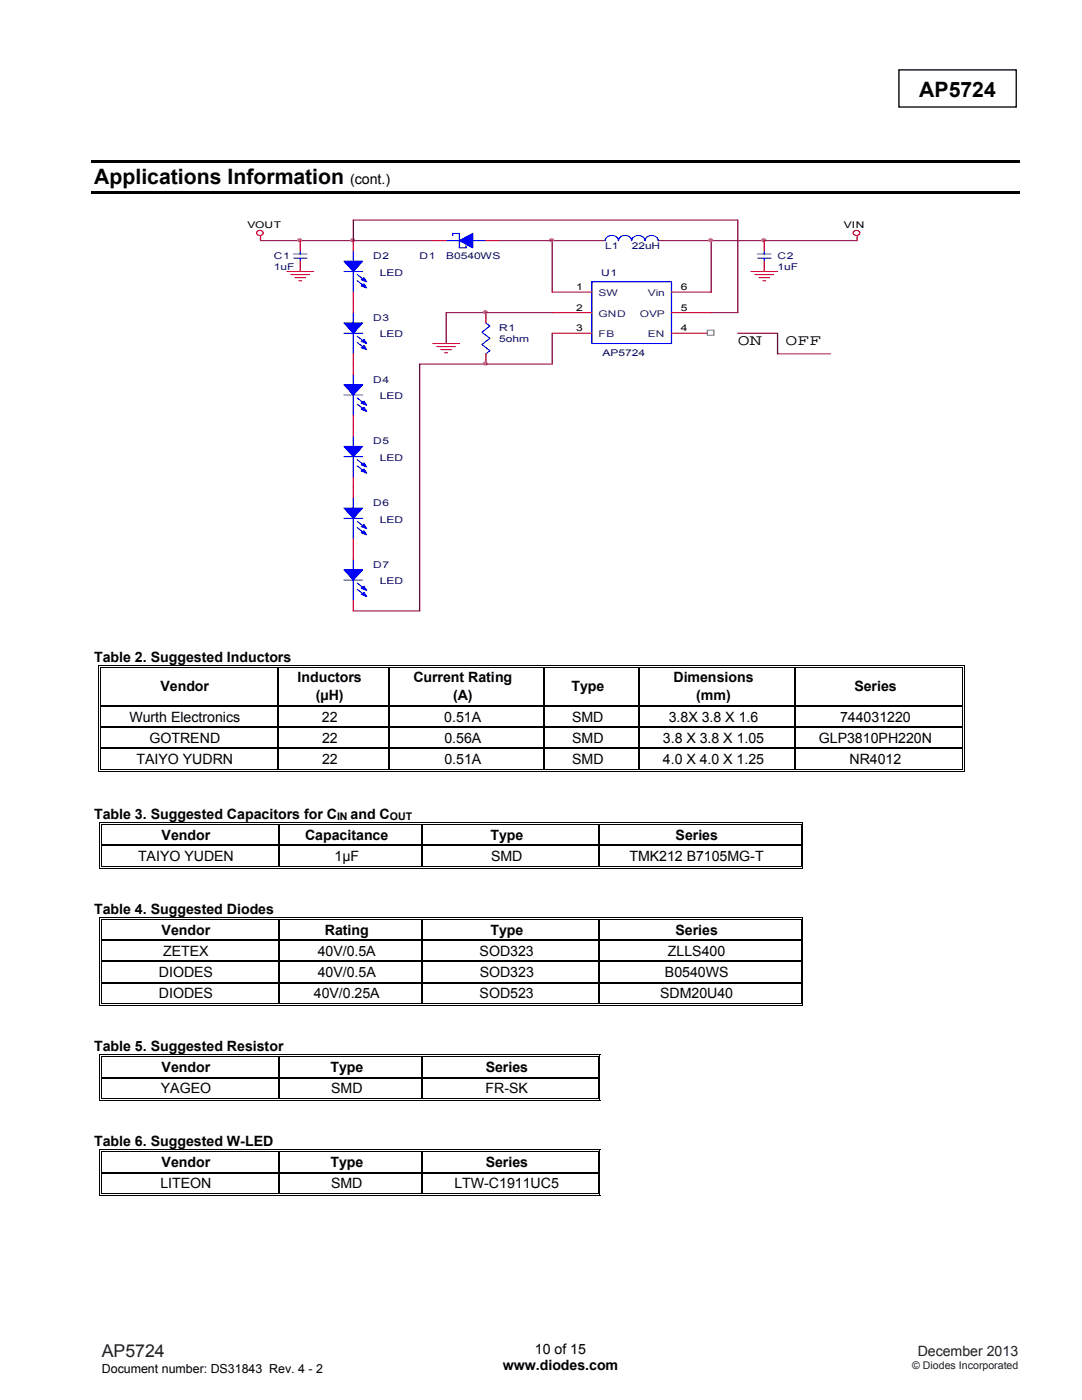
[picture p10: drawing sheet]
<svg xmlns="http://www.w3.org/2000/svg" width="216mm" height="279mm" viewBox="0 0 216 279" stroke-linecap="round" stroke-linejoin="round" font-family="sans-serif">
<path d="M179.4 13.9h23.4v7.5h-23.4z" fill="none" stroke="#000" stroke-width=".26"/>
<path d="M18.3 32h185.2v.5h-185.2zM18.3 38.1h185.2v.5h-185.2z" fill="#000"/>
<g fill="none" stroke="#f00" stroke-width=".23">
<path d="M51.4 46.1a.57 .57 0 0 1 .9 0 .57 .57 0 0 1-.2 .9 .56 .56 0 0 1-.7-.1 .56 .56 0 0 1 0-.8zM52 47.2v.8M57.3 54.2h5.3M58.1 54.8h3.7M58.9 55.4h2.1M59.6 56h.6M70.5 48v2.1M70.5 58.3v2M110.2 58.3h7.9M134 58.3h7.9M149.9 54.2h5.3M150.7 54.8h3.7"/>
<path d="M151.4 55.4h2.2M152.3 56h.5M170.4 46.1a.57 .57 0 0 1 .9 0 .57 .57 0 0 1-.1 .9 .56 .56 0 0 1-.8-.1 .56 .56 0 0 1 0-.8zM171 47.2v.8M70.5 72.7v2M86.4 68.6h5.3M87.2 69.2h3.7M88 69.8h2.1M88.8 70.4h.5M97 62.4v2.1M97 70.6v2.1M110.2 62.4h7.9"/>
<path d="M110.2 66.5h7.9M134 62.4h7.9M134 66.5h7.9M70.5 82.9v2.1M70.5 97.3v2M70.5 107.5v4.2M70.5 119.9v2"/>
</g>
<path d="M120.8 48h-10.6v10.3M131.3 48h21.2M141.9 48v10.3M147.2 43.9h-76.7v4.1h-18.5M89 62.4h8M97 72.7h-13.3v49.2h-13.2M141.9 62.4h5.3M147.2 66.5h8M155.2 70.6h10.5" fill="none" stroke="#800040" stroke-width=".23"/>
<g fill="#f0f" stroke="#f0f" stroke-width=".23">
<circle cx="70.4" cy="47.9" r=".35"/>
<circle cx="59.8" cy="47.9" r=".35"/>
<circle cx="110.1" cy="47.9" r=".36"/>
<circle cx="141.8" cy="47.9" r=".36"/>
<circle cx="152.4" cy="47.9" r=".36"/>
<circle cx="96.9" cy="72.6" r=".36"/>
<circle cx="96.9" cy="62.3" r=".36"/>
</g>
<g fill="none" stroke="#00f" stroke-width=".23">
<path d="M68.6 54.2h3.7M70.5 50.1v2M70.5 54.2v4.1M71.3 54.8l1.6 1.2M71.3 56l1.6 1.3M118.1 56.2h15.9v12.4h-15.9zM68.6 78.8h3.7M70.5 74.7v2.1M70.5 78.8v4.1M71.3 79.4l1.6 1.3M97 64.5l.7 .6-1.5 1.2 1.5 1.2-1.5 1.2 1.5 1.3-.7 .6M70.5 99.3v2.1"/>
<path d="M71.3 80.7l1.6 1.2M68.6 103.4h3.7M68.6 115.8h3.7M70.5 103.4v4.1M70.5 111.7v2M70.5 115.8v4.1M71.3 104.1l1.6 1.2M71.3 105.3l1.6 1.2M71.3 116.4l1.6 1.2M71.3 117.6l1.6 1.3"/>
</g>
<g fill="#00f" stroke="#00f" stroke-width=".23">
<path d="M68.6 52.1h3.7l-1.8 2.1z" fill-rule="evenodd"/>
<path d="M72.1 57.1l.5-.5 .6 .9z" fill-rule="evenodd"/>
<path d="M72.1 55.8l.5-.4 .6 .8z" fill-rule="evenodd"/>
<path d="M68.6 101.4h3.7l-1.8 2z" fill-rule="evenodd"/>
<path d="M72.1 106.3l.5-.4 .6 .8z" fill-rule="evenodd"/>
<path d="M72.1 105.1l.5-.4 .6 .8z" fill-rule="evenodd"/>
<path d="M68.6 113.7h3.7l-1.8 2.1z" fill-rule="evenodd"/>
<path d="M72.1 118.6l.5-.4 .6 .8z" fill-rule="evenodd"/>
<path d="M72.1 117.4l.5-.4 .6 .8z" fill-rule="evenodd"/>
<path d="M68.6 76.8h3.7l-1.8 2z" fill-rule="evenodd"/>
<path d="M72.1 81.7l.5-.4 .6 .8z" fill-rule="evenodd"/>
<path d="M72.1 80.5l.5-.4 .6 .8z" fill-rule="evenodd"/>
</g>
<path d="M141.1 65.9h1.4v1h-1.4z" fill-rule="evenodd" fill="#fff" stroke="#808080" stroke-width=".23"/>
<path d="M70.5 48h15.9M99.6 48h10.6M147.2 43.9v18.5M152.5 48h18.5M89 62.4v6.2M97 62.4h13.2M110.2 66.5v6.2h-13.2M155.2 66.5v4.1" fill="none" stroke="#800040" stroke-width=".23"/>
<g fill="none" stroke="#00f" stroke-width=".23">
<path d="M58.6 51.5h2.6M58.6 50.7h2.6M59.9 50.1v.6M59.9 51.5v.6M89 48h2.7M90.3 47v-.4h1.4v2.9h1.3v-.5M94.3 48h2.7M120.8 48a1.36 1.36 0 0 1 1.3-1 1.36 1.36 0 0 1 1.3 1 1.36 1.36 0 0 1 1.3-1 1.36 1.36 0 0 1 1.3 1 1.36 1.36 0 0 1 1.4-1 1.36 1.36 0 0 1 1.3 1 1.36 1.36 0 0 1 1.3-1 1.36 1.36 0 0 1 1.3 1M151.2 51.5h2.6M151.2 50.7h2.6M152.5 50.1v.6M152.5 51.5v.6"/>
<path d="M68.6 66.5h3.7M70.5 62.4v2.1M70.5 66.5v4.1M71.3 67.1l1.6 1.2M71.3 68.3l1.6 1.3M68.6 91.1h3.7M70.5 87v2.1M70.5 91.1v4.1M71.3 91.8l1.6 1.2M71.3 93l1.6 1.2"/>
</g>
<path d="M59.9 48v2.1M59.9 52.1v2.1M86.4 48h2.6M97 48h2.6M152.5 48v2.1M152.5 52.1v2.1M70.5 60.3v2.1M70.5 70.6v2.1M70.5 85v2M70.5 95.2v2.1" fill="none" stroke="#f00" stroke-width=".23"/>
<g fill="#00f" stroke="#00f" stroke-width=".23">
<path d="M91.7 48l2.6-1.4v2.9z" fill-rule="evenodd"/>
<path d="M68.6 89.1h3.7l-1.8 2z" fill-rule="evenodd"/>
<path d="M72.1 94l.5-.4 .6 .8z" fill-rule="evenodd"/>
<path d="M72.1 92.8l.5-.4 .6 .8z" fill-rule="evenodd"/>
<path d="M68.6 64.5h3.7l-1.8 2z" fill-rule="evenodd"/>
<path d="M72.1 69.4l.5-.4 .6 .8z" fill-rule="evenodd"/>
<path d="M72.1 68.1l.5-.4 .6 .9z" fill-rule="evenodd"/>
</g>
<g fill="#000">
<path d="M19.6 132.7h.1v.5h-.1zM19.6 132.7h.5v.2h-.5zM19.9 133.1h.2v.1h-.2zM55.3 133.2h.3zM55.3 132.7h.5v.2h-.5zM55.3 133.1h.5v.1h-.5zM77.6 133.2h.2zM77.6 132.7h.5v.2h-.5zM77.6 133.1h.5v.1h-.5zM108.4 133.2h.3zM108.4 132.7h.5v.2h-.5zM108.4 133.1h.5v.1h-.5z"/>
<path d="M127.5 133.2h.2zM127.5 132.7h.5v.2h-.5zM127.5 133.1h.5v.1h-.5zM158.6 133.2h.2zM158.6 132.7h.5v.2h-.5zM158.6 133.1h.5v.1h-.5zM192 132.7h.5v.2h-.5zM192 133.1h.2v.1h-.2zM192.3 132.7h.2v.5h-.2zM19.6 140.8h.1v.3h-.1zM19.6 145h.1v.3h-.1zM19.6 149.2h.1v.3h-.1z"/>
<path d="M19.6 153.8h.5v.2h-.5zM19.9 140.8h.2v.3h-.2zM19.9 145h.2v.3h-.2zM19.9 149.2h.2v.3h-.2zM19.9 153.5h.2v.1h-.2zM55.3 140.8h.3v.3h-.3zM55.3 145h.3v.3h-.3zM55.3 149.2h.3v.3h-.3zM55.3 153.5h.5v.1h-.5zM77.6 140.8h.2v.3h-.2zM77.6 145h.2v.3h-.2zM77.6 149.2h.2v.3h-.2z"/>
<path d="M77.6 153.5h.5v.1h-.5zM108.4 140.8h.3v.3h-.3zM108.4 145h.3v.3h-.3zM108.4 149.2h.3v.3h-.3zM108.4 153.5h.5v.1h-.5zM127.5 140.8h.2v.3h-.2zM127.5 145h.2v.3h-.2zM127.5 149.2h.2v.3h-.2zM127.5 153.5h.5v.1h-.5zM158.6 140.8h.2v.3h-.2zM158.6 145h.2v.3h-.2zM158.6 149.2h.2v.3h-.2z"/>
<path d="M158.6 153.5h.5v.1h-.5zM192 140.8h.2v.3h-.2zM192 145h.2v.3h-.2zM192 149.2h.2v.3h-.2zM192 153.8h.5v.2h-.5zM192 153.5h.2v.1h-.2zM192.3 140.8h.2v.3h-.2zM192.3 145h.2v.3h-.2zM192.3 149.2h.2v.3h-.2zM192.3 153.5h.2v.5h-.2zM19.8 164.1h.2v.5h-.2zM19.8 164.1h.5v.2h-.5z"/>
<path d="M19.8 168.6h.2v.2h-.2zM19.8 173.2h.5v.1h-.5zM20.1 164.4h.2v.2h-.2zM20.1 168.6h.2v.2h-.2zM20.1 172.8h.2v.2h-.2zM55.6 164.6h.2zM55.6 164.1h.5v.2h-.5zM55.6 164.4h.5v.2h-.5zM55.6 168.6h.2v.2h-.2zM55.6 172.8h.5v.2h-.5zM84.1 164.6h.3zM84.1 164.1h.5v.2h-.5z"/>
<path d="M84.1 164.4h.5v.2h-.5zM84.1 168.6h.3v.2h-.3zM84.1 172.8h.5v.2h-.5zM119.4 164.6h.3zM119.4 164.1h.5v.2h-.5zM119.4 164.4h.5v.2h-.5zM119.4 168.6h.3v.2h-.3zM119.4 172.8h.5v.2h-.5zM119.4 173.2h.5v.1h-.5zM159.8 164.1h.5v.2h-.5zM159.8 164.4h.1v.2h-.1zM159.8 168.6h.1v.2h-.1z"/>
<path d="M159.8 173.2h.5v.1h-.5zM159.8 172.8h.1v.2h-.1zM160.1 164.1h.2v.5h-.2zM160.1 168.6h.2v.2h-.2zM160.1 172.8h.2v.5h-.2zM19.8 183.1h.2v.5h-.2zM19.8 183.1h.5v.1h-.5zM19.8 187.5h.2v.3h-.2zM19.8 191.7h.2v.3h-.2zM19.8 196h.2v.3h-.2zM20.1 183.4h.2v.2h-.2zM20.1 187.5h.2v.3h-.2z"/>
<path d="M20.1 191.7h.2v.3h-.2zM20.1 196h.2v.3h-.2zM55.6 183.6h.2zM55.6 183.1h.5v.1h-.5zM55.6 183.4h.5v.2h-.5zM55.6 187.5h.2v.3h-.2zM55.6 191.7h.2v.3h-.2zM55.6 196h.2v.3h-.2zM84.1 183.6h.3zM84.1 183.1h.5v.1h-.5zM84.1 183.4h.5v.2h-.5zM84.1 187.5h.3v.3h-.3z"/>
<path d="M84.1 191.7h.3v.3h-.3zM84.1 196h.3v.3h-.3zM119.4 183.6h.3zM119.4 183.1h.5v.1h-.5zM119.4 183.4h.5v.2h-.5zM119.4 187.5h.3v.3h-.3zM119.4 191.7h.3v.3h-.3zM119.4 196h.3v.3h-.3zM159.8 183.1h.5v.1h-.5zM159.8 183.4h.1v.2h-.1zM159.8 187.5h.1v.3h-.1zM159.8 191.7h.1v.3h-.1z"/>
<path d="M159.8 196h.1v.3h-.1zM160.1 183.1h.2v.5h-.2zM160.1 187.5h.2v.3h-.2zM160.1 191.7h.2v.3h-.2zM160.1 196h.2v.3h-.2zM19.8 200.6h.5v.1h-.5zM19.8 210.5h.2v.5h-.2zM19.8 210.5h.5v.1h-.5zM19.8 214.9h.2v.3h-.2zM19.8 219.5h.5v.2h-.5zM20.1 200.2h.2v.2h-.2zM20.1 210.8h.2v.2h-.2z"/>
<path d="M20.1 214.9h.2v.3h-.2zM20.1 219.2h.2v.1h-.2zM55.6 200.2h.5v.2h-.5zM55.6 211h.2zM55.6 210.5h.5v.1h-.5zM55.6 210.8h.5v.2h-.5zM55.6 214.9h.2v.3h-.2zM55.6 219.2h.5v.1h-.5zM84.1 200.2h.5v.2h-.5zM84.1 211h.3zM84.1 210.5h.5v.1h-.5zM84.1 210.8h.5v.2h-.5z"/>
<path d="M84.1 214.9h.3v.3h-.3zM84.1 219.2h.5v.1h-.5zM119.3 210.5h.5v.1h-.5zM119.3 210.8h.2v.2h-.2zM119.3 214.9h.2v.3h-.2zM119.3 219.5h.5v.2h-.5zM119.3 219.2h.2v.1h-.2zM119.4 200.2h.5v.2h-.5zM119.4 200.6h.5v.1h-.5zM119.6 210.5h.2v.5h-.2zM119.6 214.9h.2v.3h-.2zM119.6 219.2h.2v.5h-.2z"/>
<path d="M159.8 200.6h.5v.1h-.5zM159.8 200.2h.1v.2h-.1zM160.1 200.2h.2v.5h-.2zM19.8 229.4h.2v.5h-.2zM19.8 229.4h.5v.2h-.5zM19.8 233.9h.2v.3h-.2zM19.8 238.5h.5v.1h-.5zM20.1 229.7h.2v.2h-.2zM20.1 233.9h.2v.3h-.2zM20.1 238.1h.2v.2h-.2zM55.6 229.9h.2zM55.6 229.4h.5v.2h-.5z"/>
<path d="M55.6 229.7h.5v.2h-.5zM55.6 233.9h.2v.3h-.2zM55.6 238.1h.5v.2h-.5zM84.1 229.9h.3zM84.1 229.4h.5v.2h-.5zM84.1 229.7h.5v.2h-.5zM84.1 233.9h.3v.3h-.3zM84.1 238.1h.5v.2h-.5zM119.3 229.4h.5v.2h-.5zM119.3 229.7h.2v.2h-.2zM119.3 233.9h.2v.3h-.2zM119.3 238.5h.5v.1h-.5z"/>
<path d="M119.3 238.1h.2v.2h-.2zM119.6 229.4h.2v.5h-.2zM119.6 233.9h.2v.3h-.2zM119.6 238.1h.2v.5h-.2z"/>
</g>
<g fill="none" stroke="#000" stroke-width=".2">
<path d="M19.7 133.2v7.6M20 133.2v7.6M20.1 132.8h35.2M20.1 133.1h35.2M55.8 132.8h21.8M55.8 133.1h21.8M78.1 132.8h30.3M78.1 133.1h30.3M108.9 132.8h18.6M108.9 133.1h18.6M128 132.8h30.6M128 133.1h30.6"/>
<path d="M159.1 132.8h32.9M159.1 133.1h32.9M192.1 133.2v7.6M192.4 133.2v7.6M19.7 141.1v3.9M19.7 145.3v3.9M19.7 149.5v4.5M20 141.1v3.9M20 145.3v3.9M20 149.5v4M20.1 153.9h171.9M20.1 153.5h35.2"/>
<path d="M55.8 153.5h21.8M78.1 153.5h30.3M108.9 153.5h18.6M128 153.5h30.6M159.1 153.5h32.9M192.1 141.1v3.9M192.1 145.3v3.9M192.1 149.5v4M192.4 141.1v3.9M192.4 145.3v3.9M192.4 149.5v4M19.9 164.6v4"/>
<path d="M19.9 168.8v4.5M20.2 164.6v4M20.2 168.8v4M20.3 164.2h35.3M20.3 164.5h35.3M20.3 173.2h99.1M20.3 172.9h35.3M56.1 164.2h28M56.1 164.5h28M56.1 172.9h28M84.6 164.2h34.8M84.6 164.5h34.8"/>
<path d="M84.6 172.9h34.8M119.9 164.2h39.9M119.9 164.5h39.9M119.9 173.2h39.9M119.9 172.9h39.9M159.9 164.6v4M159.9 168.8v4M160.2 164.6v4M160.2 168.8v4M19.9 183.6v3.9M19.9 187.8v3.9M19.9 192v4"/>
<path d="M19.9 196.3v4.4M20.2 183.6v3.9M20.2 187.8v3.9M20.2 192v4M20.2 196.3v3.9M20.3 183.2h35.3M20.3 183.5h35.3M56.1 183.2h28M56.1 183.5h28M84.6 183.2h34.8M84.6 183.5h34.8M119.9 183.2h39.9"/>
<path d="M119.9 183.5h39.9M159.9 183.6v3.9M159.9 187.8v3.9M159.9 192v4M159.9 196.3v3.9M160.2 183.6v3.9M160.2 187.8v3.9M160.2 192v4M160.2 196.3v3.9M19.9 211v3.9M19.9 215.2v4.5M20.2 211v3.9"/>
<path d="M20.2 215.2v4M20.3 200.6h99.1M20.3 200.3h35.3M20.3 210.5h35.3M20.3 210.9h35.3M20.3 219.6h99M20.3 219.2h35.3M56.1 200.3h28M56.1 210.5h28M56.1 210.9h28M56.1 219.2h28M84.6 200.3h34.8"/>
<path d="M84.6 210.5h34.7M84.6 210.9h34.7M84.6 219.2h34.7M119.4 211v3.9M119.4 215.2v4M119.7 211v3.9M119.7 215.2v4M119.9 200.6h39.9M119.9 200.3h39.9M19.9 229.9v4M19.9 234.2v4.4M20.2 229.9v4"/>
<path d="M20.2 234.2v3.9M20.3 229.5h35.3M20.3 229.8h35.3M20.3 238.5h99M20.3 238.2h35.3M56.1 229.5h28M56.1 229.8h28M56.1 238.2h28M84.6 229.5h34.7M84.6 229.8h34.7M84.6 238.2h34.7M119.4 229.9v4"/>
<path d="M119.4 234.2v3.9M119.7 229.9v4M119.7 234.2v3.9"/>
</g>
<g fill="none" stroke="#000" stroke-width=".25">
<path d="M55.5 133.2v7.6M77.7 133.2v7.6M108.5 133.2v7.6M127.6 133.2v7.6M158.7 133.2v7.6M20.1 140.9h35.2M20.1 145.1h35.2M20.1 149.4h35.2M55.5 141.1v3.9M55.5 145.3v3.9M55.5 149.5v4M55.6 140.9h22"/>
<path d="M55.6 145.1h22M55.6 149.4h22M77.7 141.1v3.9M77.7 145.3v3.9M77.7 149.5v4M77.8 140.9h30.6M77.8 145.1h30.6M77.8 149.4h30.6M108.5 141.1v3.9M108.5 145.3v3.9M108.5 149.5v4M108.7 140.9h18.8"/>
<path d="M108.7 145.1h18.8M108.7 149.4h18.8M127.6 141.1v3.9M127.6 145.3v3.9M127.6 149.5v4M127.7 140.9h30.9M127.7 145.1h30.9M127.7 149.4h30.9M158.7 141.1v3.9M158.7 145.3v3.9M158.7 149.5v4M158.8 140.9h33.2"/>
<path d="M158.8 145.1h33.2M158.8 149.4h33.2M20.3 168.7h35.3M55.7 164.6v4M55.7 168.8v4M55.8 168.7h28.3M84.3 164.6v4M84.3 168.8v4M84.4 168.7h35M119.5 164.6v4M119.5 168.8v4M119.7 168.7h40.1"/>
<path d="M20.3 187.7h35.3M20.3 191.9h35.3M20.3 196.1h35.3M55.7 183.6v3.9M55.7 187.8v3.9M55.7 192v4M55.7 196.3v3.9M55.8 187.7h28.3M55.8 191.9h28.3M55.8 196.1h28.3M84.3 183.6v3.9M84.3 187.8v3.9"/>
<path d="M84.3 192v4M84.3 196.3v3.9M84.4 187.7h35M84.4 191.9h35M84.4 196.1h35M119.5 183.6v3.9M119.5 187.8v3.9M119.5 192v4M119.5 196.3v3.9M119.7 187.7h40.1M119.7 191.9h40.1M119.7 196.1h40.1"/>
<path d="M20.3 215.1h35.3M55.7 211v3.9M55.7 215.2v4M55.8 215.1h28.3M84.3 211v3.9M84.3 215.2v4M84.4 215.1h34.9M20.3 234h35.3M55.7 229.9v4M55.7 234.2v3.9M55.8 234h28.3M84.3 229.9v4"/>
<path d="M84.3 234.2v3.9M84.4 234h34.9"/>
</g>
<g font-size="4.2">
<text x="183.4" y="19.3">AP5724</text>
<text x="18.8" y="36.8">Applications Information</text>
</g>
<text font-size="3.5" fill="#231f20" x="20.3" y="270.9">AP5724</text>
<g font-size="3.1">
<text x="147.2" y="68.9">ON</text>
<text x="156.8" y="68.9">OFF</text>
</g>
<g font-size="2.8">
<text x="69.8" y="36.8">(cont.)</text>
<text x="18.8" y="132.1">Table 2. Suggested Inductors</text>
<text x="32" y="138">Vendor</text>
<text x="59.4" y="136.2">Inductors</text>
<text x="82.5" y="136.2">Current Rating</text>
<text x="114" y="138">Type</text>
<text x="134.4" y="136.2">Dimensions</text>
<text x="170.5" y="138">Series</text>
<text x="25.8" y="144">Wurth Electronics</text>
<text x="63" y="139.8">(µH)</text>
<text x="64.2" y="144">22</text>
<text x="88.7" y="144">0.51A</text>
<text x="90.4" y="139.8">(A)</text>
<text x="114.2" y="144">SMD</text>
<text x="133.4" y="144">3.8X 3.8 X 1.6</text>
<text x="138.9" y="139.8">(mm)</text>
<text x="167.6" y="144">744031220</text>
<text x="29.8" y="148.2">GOTREND</text>
<text x="64.3" y="148.2">22</text>
<text x="88.7" y="148.2">0.56A</text>
<text x="114.2" y="148.2">SMD</text>
<text x="132.3" y="148.2">3.8 X 3.8 X 1.05</text>
<text x="163.4" y="148.2">GLP3810PH220N</text>
<text x="27.2" y="152.4">TAIYO YUDRN</text>
<text x="64.3" y="152.4">22</text>
<text x="88.7" y="152.4">0.51A</text>
<text x="114.2" y="152.4">SMD</text>
<text x="132.3" y="152.4">4.0 X 4.0 X 1.25</text>
<text x="169.5" y="152.4">NR4012</text>
<text x="18.8" y="163.4">Table 3. Suggested Capacitors for C</text>
<text x="32.3" y="167.6">Vendor</text>
<text x="60.9" y="167.6">Capacitance</text>
<text x="70" y="163.4">and C</text>
<text x="97.8" y="167.6">Type</text>
<text x="134.8" y="167.6">Series</text>
<text x="27.5" y="171.8">TAIYO YUDEN</text>
<text x="66.7" y="171.8">1µF</text>
<text x="98" y="171.8">SMD</text>
<text x="125.6" y="171.8">TMK212 B7105MG-T</text>
<text x="18.8" y="182.4">Table 4. Suggested Diodes</text>
<text x="32.3" y="186.5">Vendor</text>
<text x="32.6" y="190.8">ZETEX</text>
<text x="63.4" y="190.8">40V/0.5A</text>
<text x="64.8" y="186.5">Rating</text>
<text x="95.7" y="190.8">SOD323</text>
<text x="97.8" y="186.5">Type</text>
<text x="133.3" y="190.8">ZLLS400</text>
<text x="134.8" y="186.5">Series</text>
<text x="31.7" y="195">DIODES</text>
<text x="63.4" y="195">40V/0.5A</text>
<text x="95.7" y="195">SOD323</text>
<text x="132.7" y="195">B0540WS</text>
<text x="31.7" y="199.2">DIODES</text>
<text x="62.6" y="199.2">40V/0.25A</text>
<text x="95.7" y="199.2">SOD523</text>
<text x="131.7" y="199.2">SDM20U40</text>
<text x="18.8" y="209.8">Table 5. Suggested Resistor</text>
<text x="32.3" y="213.9">Vendor</text>
<text x="65.9" y="213.9">Type</text>
<text x="96.9" y="213.9">Series</text>
<text x="32.1" y="218.1">YAGEO</text>
<text x="66.1" y="218.1">SMD</text>
<text x="96.9" y="218.1">FR-SK</text>
<text x="18.8" y="228.8">Table 6. Suggested W-LED</text>
<text x="32.3" y="232.9">Vendor</text>
<text x="65.9" y="232.9">Type</text>
<text x="96.9" y="232.9">Series</text>
<text x="32" y="237.1">LITEON</text>
<text x="66" y="237.1">SMD</text>
<text x="90.7" y="237.1">LTW-C1911UC5</text>
<text x="100.3" y="273.5">www.diodes.com</text>
<text x="106.7" y="270.2">10 of 15</text>
</g>
<text font-size="2.8" fill="#231f20" x="183.1" y="270.6">December 2013</text>
<text font-size="2.5" x="20.3" y="274">Document number: DS31843 Rev. 4 - 2</text>
<g font-size="2.1">
<text x="67.2" y="163.7">IN</text>
<text x="77.8" y="163.7">OUT</text>
</g>
<text font-size="2.1" fill="#231f20" x="182" y="273.2">© Diodes Incorporated</text>
<g font-size="1.8">
<text x="49.4" y="45.6">VOUT</text>
<text x="168.4" y="45.6">VIN</text>
<text x="115" y="57.9">1</text>
<text x="135.8" y="57.9">6</text>
<text x="115" y="62">2</text>
<text x="135.8" y="62">5</text>
<text x="115" y="66.1">3</text>
<text x="135.8" y="66.1">4</text>
</g>
<g font-size="1.8" fill="#000080">
<text x="54.6" y="51.7">C1</text>
<text x="54.6" y="53.8">1uF</text>
<text x="74.5" y="51.7">D2</text>
<text x="83.7" y="51.7">D1</text>
<text x="89" y="51.7">B0540WS</text>
<text x="120.8" y="49.7">L1</text>
<text x="126.1" y="49.7">22uH</text>
<text x="155.2" y="51.7">C2</text>
<text x="155.2" y="53.8">1uF</text>
<text x="75.8" y="55">LED</text>
<text x="120" y="55">U1</text>
<text x="74.5" y="64.1">D3</text>
<text x="75.8" y="67.3">LED</text>
<text x="99.6" y="66.1">R1</text>
<text x="99.6" y="68.2">5ohm</text>
<text x="120.2" y="71">AP5724</text>
<text x="74.5" y="76.4">D4</text>
<text x="75.8" y="79.7">LED</text>
<text x="74.5" y="88.7">D5</text>
<text x="75.8" y="92">LED</text>
<text x="74.5" y="101">D6</text>
<text x="75.8" y="104.3">LED</text>
<text x="74.5" y="113.3">D7</text>
<text x="75.8" y="116.6">LED</text>
</g>
<g font-size="1.8" fill="#004080">
<text x="119.4" y="59.1">SW</text>
<text x="129.2" y="59.1">Vin</text>
<text x="119.4" y="63.2">GND</text>
<text x="127.7" y="63.2">OVP</text>
<text x="119.4" y="67.3">FB</text>
<text x="129.2" y="67.3">EN</text>
</g>
</svg>
